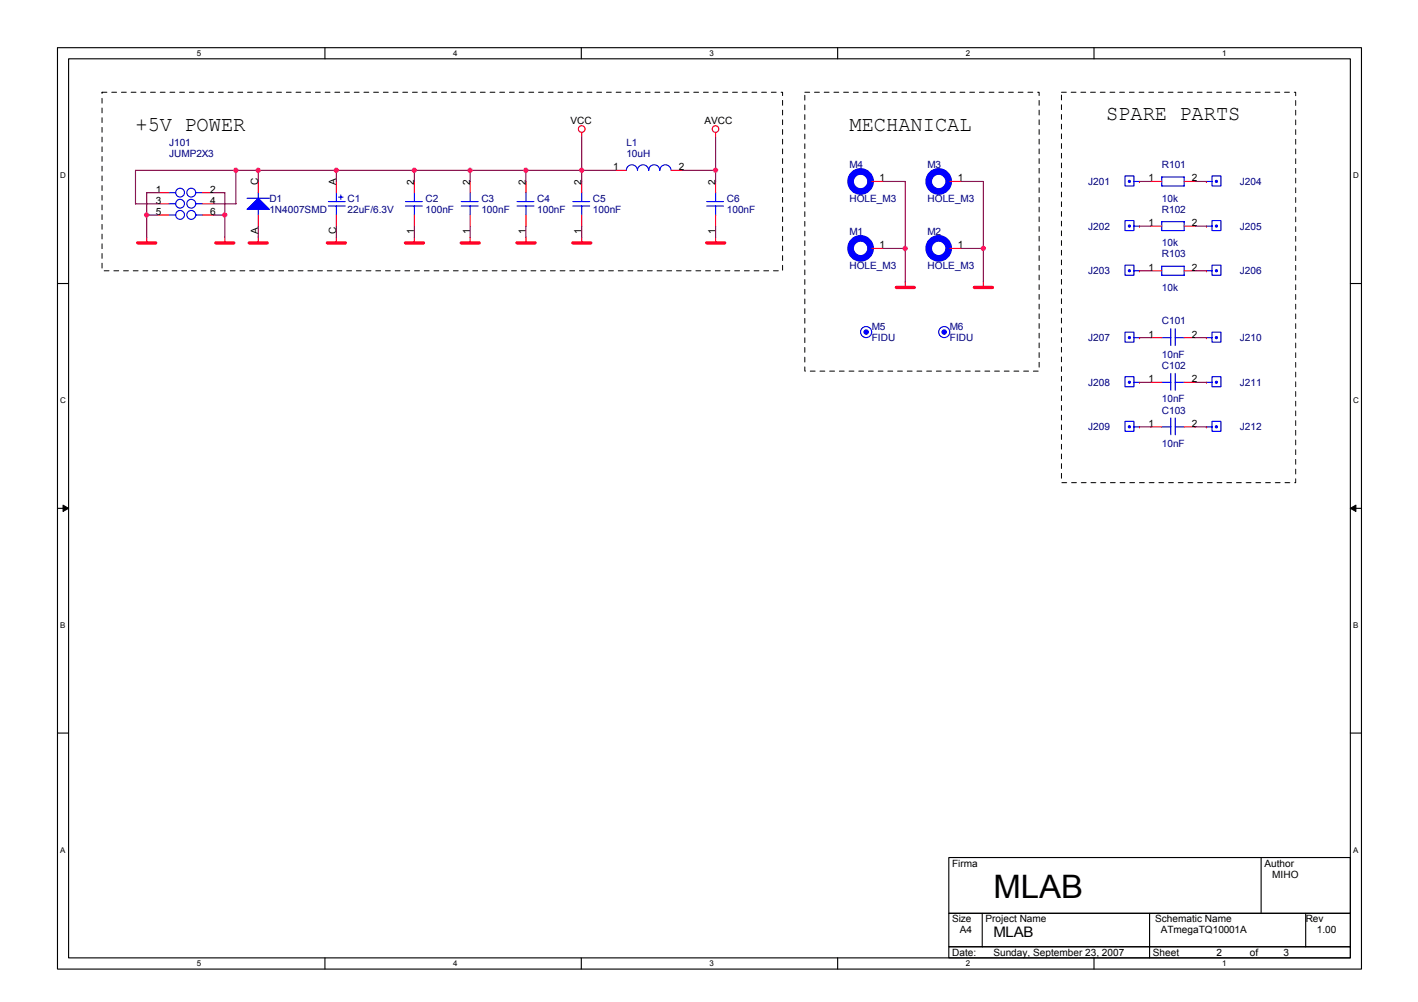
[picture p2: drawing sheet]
<svg xmlns="http://www.w3.org/2000/svg" width="297mm" height="210mm" viewBox="0 0 297 210" stroke-linecap="round" stroke-linejoin="round" font-family="sans-serif">
<path d="M12 10h273.2v193h-273.2zM14.4 12.3h268.5v188.4h-268.5z" fill="none" stroke="#000" stroke-width=".23"/>
<g fill="#fff">
<path d="M41.2 10.2h.9v1.9h-.9z"/>
<path d="M41.2 200.9h.9v1.9h-.9z"/>
</g>
<path d="M68.1 10v2.3M68.1 200.7v2.3" fill="none" stroke="#000" stroke-width=".23"/>
<g fill="#fff">
<path d="M94.9 10.2h.9v1.9h-.9z"/>
<path d="M94.9 200.9h.9v1.9h-.9z"/>
</g>
<path d="M121.8 10v2.3M121.8 200.7v2.3" fill="none" stroke="#000" stroke-width=".23"/>
<g fill="#fff">
<path d="M148.6 10.2h.9v1.9h-.9z"/>
<path d="M148.6 200.9h.9v1.9h-.9z"/>
</g>
<path d="M175.5 10v2.3M175.5 200.7v2.3" fill="none" stroke="#000" stroke-width=".23"/>
<g fill="#fff">
<path d="M202.3 10.2h.9v1.9h-.9z"/>
<path d="M202.3 200.9h.9v1.9h-.9z"/>
</g>
<path d="M229.2 10v2.3M229.2 200.7v2.3" fill="none" stroke="#000" stroke-width=".23"/>
<g fill="#fff">
<path d="M256 10.2h.9v1.9h-.9z"/>
<path d="M256 200.9h.9v1.9h-.9z"/>
<path d="M12.6 35.9h1.2v1.8h-1.2z"/>
<path d="M283.5 35.9h1.2v1.8h-1.2z"/>
<path d="M12.6 82.9h1.2v1.9h-1.2z"/>
<path d="M283.5 82.9h1.2v1.9h-1.2z"/>
</g>
<path d="M12 59.4h2.4M282.9 59.4h2.3" fill="none" stroke="#000" stroke-width=".23"/>
<g fill="#fff">
<path d="M12.6 130h1.2v1.9h-1.2z"/>
<path d="M283.5 130h1.1v1.9h-1.1z"/>
</g>
<path d="M12 106.5h2.4M282.9 106.5h2.3" fill="none" stroke="#000" stroke-width=".23"/>
<path d="M13.2 105.8l1.2 .7-1.2 .6zM282.9 106.5l1.1-.7v1.3z" fill="#000" stroke="#000" stroke-width=".21"/>
<g fill="#fff">
<path d="M12.6 177.1h1.2v1.9h-1.2z"/>
<path d="M283.4 177.1h1.2v1.9h-1.2z"/>
</g>
<path d="M12 153.6h2.4M282.9 153.6h2.3M198.8 179.6h84.1v11.7h-84.1zM264.2 179.6v11.7M198.8 191.3h84.1v7h-84.1zM198.8 198.3h84.1v2.4h-84.1zM205.8 191.3v7.1M240.8 191.3v9.4M273.5 191.3v7.1" fill="none" stroke="#000" stroke-width=".23"/>
<path d="M21.4 19.3h142.5v37.4h-142.5v-37.4M168.6 19.3h49.1v58.4h-49.1v-58.4M222.4 19.3h49v81.8h-49v-81.8" fill="none" stroke="#000" stroke-width=".21" stroke-dasharray="1 1 1 1 1 1 1 1"/>
<g fill="none" stroke="#f00" stroke-width=".23">
<path d="M54.1 38v2.4M70.5 38v2.4M86.8 38v2.4M98.5 38v2.4M110.2 38v2.4M121.9 27.7v1M121.9 38v2.4M128.9 35.7h2.3M140.6 35.7h2.3M149.9 27.7v1M149.9 38v2.4M182.6 38h2.4"/>
<path d="M199 38h2.3M238.7 38h.1M241 38h2.4M248 38h2.4M252.7 38h.1M30.7 49.7v1.2M33.1 40.4h2.3M33.1 42.7h2.3M33.1 45h2.3M42.4 40.4h2.3M42.4 42.7h2.3M42.4 45h2.3"/>
<path d="M47.1 49.7v1.2M54.1 45v2.4M54.1 49.7v1.2M70.5 45v2.4M70.5 49.7v1.2M86.8 45v2.4M86.8 49.7v1.2M98.5 45v2.4M98.5 49.7v1.2M110.2 45v2.4M110.2 49.7v1.2M121.9 45v2.4"/>
<path d="M121.9 49.7v1.2M149.9 45v2.4M149.9 49.7v1.2M182.6 52h2.4M189.6 59.1v1.1M199 52h2.3M206 59.1v1.1M238.7 56.7h.1M238.7 47.4h.1M241 47.4h2.4M241 56.7h2.4M248 47.4h2.4"/>
<path d="M248 56.7h2.4M252.7 56.7h.1M252.7 47.4h.1M238.7 70.7h.1M241 70.7h2.4M248 70.7h2.4M252.7 70.7h.1M238.7 80.1h.1M238.7 89.4h.1M241 89.4h2.4M241 80.1h2.4M248 89.4h2.4"/>
<path d="M248 80.1h2.4M252.7 89.4h.1M252.7 80.1h.1"/>
<circle cx="121.9" cy="27" r=".7"/>
<circle cx="149.9" cy="27" r=".69"/>
</g>
<path d="M28.8 50.9h3.8M45.2 50.9h3.8M52.2 50.9h3.8M68.6 50.9h3.7M84.9 50.9h3.8M96.6 50.9h3.8M108.3 50.9h3.8M120 50.9h3.8M148 50.9h3.8M187.8 60.2h3.7M204.1 60.2h3.8" fill="none" stroke="#f00" stroke-width=".7"/>
<g fill="none" stroke="#00f" stroke-width=".23">
<path d="M131.2 35.7a1.16 1.16 0 0 1 1.2-1.2 1.16 1.16 0 0 1 1.1 1.2 1.18 1.18 0 0 1 1.2-1.2 1.18 1.18 0 0 1 1.2 1.2 1.16 1.16 0 0 1 1.2-1.2 1.16 1.16 0 0 1 1.1 1.2 1.18 1.18 0 0 1 1.2-1.2 1.18 1.18 0 0 1 1.2 1.2M182.4 38h.2M198.7 38h.3M235.7 36.9h1.8v2.1h-1.8zM237.5 38h1.2M243.4 37.1h4.6l.1 1.9h-4.7zM252.7 38h1.2M253.9 36.9h1.9v2.1h-1.9zM35.4 40.4h1.4M35.4 42.7h1.4M35.4 45h1.4M41 40.4h1.4"/>
<path d="M41 42.7h1.4M41 45h1.4M51.7 41.5h4.7M54.1 40.3v1.2M54.1 43.8v1.2M68.8 43.2h3.5M68.8 42.2h3.5M70.5 40.4v1.8M70.5 43.2v1.9M70.9 41.3h1M71.4 40.8v1M84.9 43.2h3.6"/>
<path d="M84.9 42.2h3.6M86.8 40.3v1.9M86.8 43.1v1.9M96.6 43.2h3.6M96.6 42.2h3.6M98.5 40.3v1.9M98.5 43.1v1.9M108.3 43.2h3.5M108.3 42.2h3.5M110.2 40.3v1.9M110.2 43.1v1.9M120 43.2h3.5"/>
<path d="M120 42.2h3.5M121.9 40.3v1.9M121.9 43.1v1.9M148 43.2h3.6M148 42.2h3.6M149.9 40.3v1.9M149.9 43.1v1.9M182.4 52h.2M198.7 52h.3M235.7 55.5h1.8v2.2h-1.8zM235.7 46.2h1.8v2.1h-1.8zM237.5 56.7h1.2"/>
<path d="M237.5 47.4h1.2M243.3 46.4h4.7M243.4 46.4v1.9h4.7l-.1-1.9M243.4 55.8h4.6l.1 1.9h-4.7zM252.7 56.7h1.2M252.7 47.4h1.2M253.9 55.5h1.9v2.2h-1.9zM253.9 46.2h1.9v2.1h-1.9zM235.7 69.6h1.8v2.1h-1.8zM235.7 78.9h1.8v2.1h-1.8zM237.5 70.7h1.2M243.4 70.7h1.9"/>
<path d="M245.3 68.9v3.5M245.3 78.2v3.5M246.2 70.7h1.9M246.2 68.9v3.5M246.2 78.2v3.5M252.7 70.7h1.2M253.9 78.9h1.9v2.1h-1.9zM253.9 69.6h1.9v2.1h-1.9zM235.7 88.3h1.8v2.1h-1.8zM237.5 89.4h1.2M237.5 80.1h1.2M243.4 89.4h1.9"/>
<path d="M243.4 80.1h1.9M245.3 87.6v3.5M246.2 89.4h1.9M246.2 87.6v3.5M246.2 80.1h1.9M252.7 89.4h1.2M252.7 80.1h1.2M253.9 88.3h1.9v2.1h-1.9z"/>
<circle cx="37.7" cy="45" r=".93"/>
<circle cx="37.7" cy="42.7" r=".92"/>
<circle cx="37.7" cy="40.4" r=".92"/>
<circle cx="40.1" cy="45" r=".93"/>
<circle cx="40.1" cy="40.4" r=".93"/>
<circle cx="40.1" cy="42.7" r=".93"/>
<circle cx="181.4" cy="69.6" r="1.16"/>
<circle cx="197.8" cy="69.6" r="1.16"/>
</g>
<g fill="#00f" stroke="#00f" stroke-width=".23">
<path d="M51.7 43.9l2.4-2.4 2.3 2.4z" fill-rule="evenodd"/>
<circle cx="254.8" cy="56.7" r=".22"/>
<circle cx="236.6" cy="70.7" r=".22"/>
<circle cx="254.8" cy="89.4" r=".22"/>
<circle cx="236.6" cy="80.1" r=".22"/>
<circle cx="254.8" cy="47.4" r=".22"/>
<circle cx="236.6" cy="38" r=".22"/>
<circle cx="254.8" cy="80.1" r=".22"/>
<circle cx="254.8" cy="38" r=".22"/>
<circle cx="236.6" cy="56.7" r=".22"/>
<circle cx="181.4" cy="69.6" r=".46"/>
<circle cx="236.6" cy="89.4" r=".22"/>
<circle cx="254.8" cy="70.7" r=".22"/>
<circle cx="236.6" cy="47.4" r=".22"/>
<circle cx="197.8" cy="69.6" r=".46"/>
</g>
<g fill="none" stroke="#00f" stroke-width="1.4">
<circle cx="180.3" cy="38" r="2.1"/>
<circle cx="196.6" cy="38" r="2.1"/>
<circle cx="180.3" cy="52" r="2.1"/>
<circle cx="196.6" cy="52" r="2.1"/>
</g>
<g fill="none" stroke="#800040" stroke-width=".23">
<path d="M49.4 35.7v7M54.1 35.7v2.3M70.5 35.7v2.3M86.8 35.7v2.3M98.5 35.7v2.3M110.2 35.7v2.3M121.9 28.7v9.3M128.9 35.7h-100.5v7M142.9 35.7h7M149.9 28.7v9.3M185 38h4.7l-.1 21.1M201.3 38h4.7"/>
<path d="M206 38v21.1M238.7 38h2.4M250.4 38h2.3M28.4 42.7h4.7M30.7 45h2.4M33.1 40.4h-2.4v9.3M44.7 42.7h4.7M44.7 45h2.4M44.7 40.4h2.4M47.1 40.4v9.3M54.1 47.4v2.3M70.5 47.4v2.3"/>
<path d="M86.8 47.4v2.3M98.5 47.4v2.3M110.2 47.4v2.3M121.9 47.4v2.3M149.9 47.4v2.3M185 52h4.7M201.3 52h4.7M238.7 47.4h2.4M238.7 56.7h2.4M250.4 47.4h2.3M250.4 56.7h2.3M238.7 70.7h2.4"/>
<path d="M250.4 70.7h2.3M238.7 80.1h2.4M238.7 89.4h2.4M250.4 80.1h2.3M250.4 89.4h2.3"/>
</g>
<g fill="#f0f" stroke="#f0f" stroke-width=".23">
<circle cx="189.6" cy="52" r=".46"/>
<circle cx="206" cy="52" r=".46"/>
<circle cx="149.9" cy="35.7" r=".46"/>
<circle cx="30.7" cy="45" r=".46"/>
<circle cx="86.8" cy="35.7" r=".46"/>
<circle cx="54.1" cy="35.7" r=".46"/>
<circle cx="47.1" cy="45" r=".46"/>
<circle cx="70.4" cy="35.7" r=".46"/>
<circle cx="110.2" cy="35.7" r=".46"/>
<circle cx="98.5" cy="35.7" r=".46"/>
<circle cx="49.4" cy="35.7" r=".46"/>
<circle cx="121.8" cy="35.7" r=".46"/>
</g>
<text font-size="6.8" x="208.1" y="188.1">MLAB</text>
<g font-size="4.4">
<text x="28.4" y="27.5">+5V POWER</text>
<text x="177.9" y="27.5">MECHANICAL</text>
<text x="231.7" y="25.2">SPARE PARTS</text>
</g>
<text font-size="3" x="208.1" y="196.4">MLAB</text>
<g font-size="2.1">
<text x="119.5" y="25.9">VCC</text>
<text x="147.6" y="25.9">AVCC</text>
<text x="128.4" y="35.7">1</text>
<text x="142.2" y="35.7">2</text>
<text x="32.6" y="40.3">1</text>
<text x="44" y="40.3">2</text>
<text x="54.1" y="38.7" transform="rotate(-90 54.1 38.7)">C</text>
<text x="70.4" y="38.7" transform="rotate(-90 70.4 38.7)">A</text>
<text x="86.8" y="38.7" transform="rotate(-90 86.8 38.7)">2</text>
<text x="98.5" y="38.7" transform="rotate(-90 98.5 38.7)">2</text>
<text x="110.1" y="38.7" transform="rotate(-90 110.1 38.7)">2</text>
<text x="121.8" y="38.7" transform="rotate(-90 121.8 38.7)">2</text>
<text x="149.9" y="38.7" transform="rotate(-90 149.9 38.7)">2</text>
<text x="184.3" y="38">1</text>
<text x="200.6" y="38">1</text>
<text x="240.6" y="38">1</text>
<text x="249.7" y="38">2</text>
<text x="32.6" y="42.7">3</text>
<text x="32.6" y="45">5</text>
<text x="44" y="42.7">4</text>
<text x="44" y="45">6</text>
<text x="240.6" y="47.3">1</text>
<text x="249.7" y="47.3">2</text>
<text x="54.1" y="49.1" transform="rotate(-90 54.1 49.1)">A</text>
<text x="70.4" y="49.1" transform="rotate(-90 70.4 49.1)">C</text>
<text x="86.8" y="49.1" transform="rotate(-90 86.8 49.1)">1</text>
<text x="98.5" y="49.1" transform="rotate(-90 98.5 49.1)">1</text>
<text x="110.1" y="49.1" transform="rotate(-90 110.1 49.1)">1</text>
<text x="121.8" y="49.1" transform="rotate(-90 121.8 49.1)">1</text>
<text x="149.9" y="49.1" transform="rotate(-90 149.9 49.1)">1</text>
<text x="184.3" y="52">1</text>
<text x="200.6" y="52">1</text>
<text x="240.6" y="56.7">1</text>
<text x="249.7" y="56.7">2</text>
<text x="240.6" y="70.7">1</text>
<text x="249.7" y="70.7">2</text>
<text x="240.6" y="80.1">1</text>
<text x="249.7" y="80.1">2</text>
<text x="240.6" y="89.4">1</text>
<text x="249.7" y="89.4">2</text>
<text x="199.5" y="181.5">Firma</text>
<text x="264.9" y="181.5">Author</text>
<text x="266.5" y="183.9">MIHO</text>
<text x="199.5" y="193.2">Size</text>
<text x="201.1" y="195.5">A4</text>
<text x="206.5" y="193.2">Project Name</text>
<text x="242" y="193.2">Schematic Name</text>
<text x="243.1" y="195.5">ATmegaTQ10001A</text>
<text x="273.5" y="193.2">Rev</text>
<text x="275.9" y="195.5">1.00</text>
<text x="199.5" y="200.2">Date:</text>
<text x="208.1" y="200.2">Sunday, September 23, 2007</text>
<text x="241.5" y="200.2">Sheet</text>
<text x="254.8" y="200.2">2</text>
<text x="261.8" y="200.2">of</text>
<text x="268.9" y="200.2">3</text>
</g>
<g font-size="2.1" fill="#000080">
<text x="35.4" y="30.6">J101</text>
<text x="35.4" y="32.9">JUMP2X3</text>
<text x="131.2" y="30.6">L1</text>
<text x="131.2" y="32.9">10uH</text>
<text x="177.9" y="35.2">M4</text>
<text x="194.3" y="35.2">M3</text>
<text x="243.4" y="35.2">R101</text>
<text x="228" y="38.7">J201</text>
<text x="259.7" y="38.7">J204</text>
<text x="56.4" y="42.2">D1</text>
<text x="56.4" y="44.6">1N4007SMD</text>
<text x="72.8" y="42.2">C1</text>
<text x="72.8" y="44.6">22uF/6.3V</text>
<text x="89.2" y="42.2">C2</text>
<text x="89.2" y="44.6">100nF</text>
<text x="100.8" y="42.2">C3</text>
<text x="100.8" y="44.6">100nF</text>
<text x="112.5" y="42.2">C4</text>
<text x="112.5" y="44.6">100nF</text>
<text x="124.2" y="42.2">C5</text>
<text x="124.2" y="44.6">100nF</text>
<text x="152.2" y="42.2">C6</text>
<text x="152.2" y="44.6">100nF</text>
<text x="177.9" y="42.2">HOLE_M3</text>
<text x="194.3" y="42.2">HOLE_M3</text>
<text x="243.4" y="44.6">R102</text>
<text x="243.4" y="42.2">10k</text>
<text x="177.9" y="49.3">M1</text>
<text x="194.3" y="49.3">M2</text>
<text x="228" y="48.1">J202</text>
<text x="243.4" y="51.6">10k</text>
<text x="243.4" y="53.9">R103</text>
<text x="259.7" y="48.1">J205</text>
<text x="177.9" y="56.3">HOLE_M3</text>
<text x="194.3" y="56.3">HOLE_M3</text>
<text x="228" y="57.4">J203</text>
<text x="259.7" y="57.4">J206</text>
<text x="243.4" y="60.9">10k</text>
<text x="182.6" y="69.1">M5</text>
<text x="182.6" y="71.5">FIDU</text>
<text x="199" y="69.1">M6</text>
<text x="199" y="71.5">FIDU</text>
<text x="228" y="71.5">J207</text>
<text x="243.4" y="67.9">C101</text>
<text x="259.7" y="71.5">J210</text>
<text x="243.4" y="77.3">C102</text>
<text x="243.4" y="75">10nF</text>
<text x="228" y="80.8">J208</text>
<text x="259.7" y="80.8">J211</text>
<text x="243.4" y="86.6">C103</text>
<text x="243.4" y="84.3">10nF</text>
<text x="228" y="90.1">J209</text>
<text x="243.4" y="93.7">10nF</text>
<text x="259.7" y="90.1">J212</text>
</g>
<g font-size="1.7">
<text x="41.2" y="11.7">5</text>
<text x="94.9" y="11.7">4</text>
<text x="148.6" y="11.7">3</text>
<text x="202.3" y="11.7">2</text>
<text x="256" y="11.7">1</text>
<text x="12.6" y="37.4">D</text>
<text x="283.5" y="37.4">D</text>
<text x="12.6" y="84.4">C</text>
<text x="283.5" y="84.4">C</text>
<text x="12.6" y="131.5">B</text>
<text x="283.5" y="131.5">B</text>
<text x="12.6" y="178.6">A</text>
<text x="283.5" y="178.6">A</text>
<text x="41.2" y="202.4">5</text>
<text x="94.9" y="202.4">4</text>
<text x="148.6" y="202.4">3</text>
<text x="202.3" y="202.4">2</text>
<text x="256" y="202.4">1</text>
</g>
</svg>
